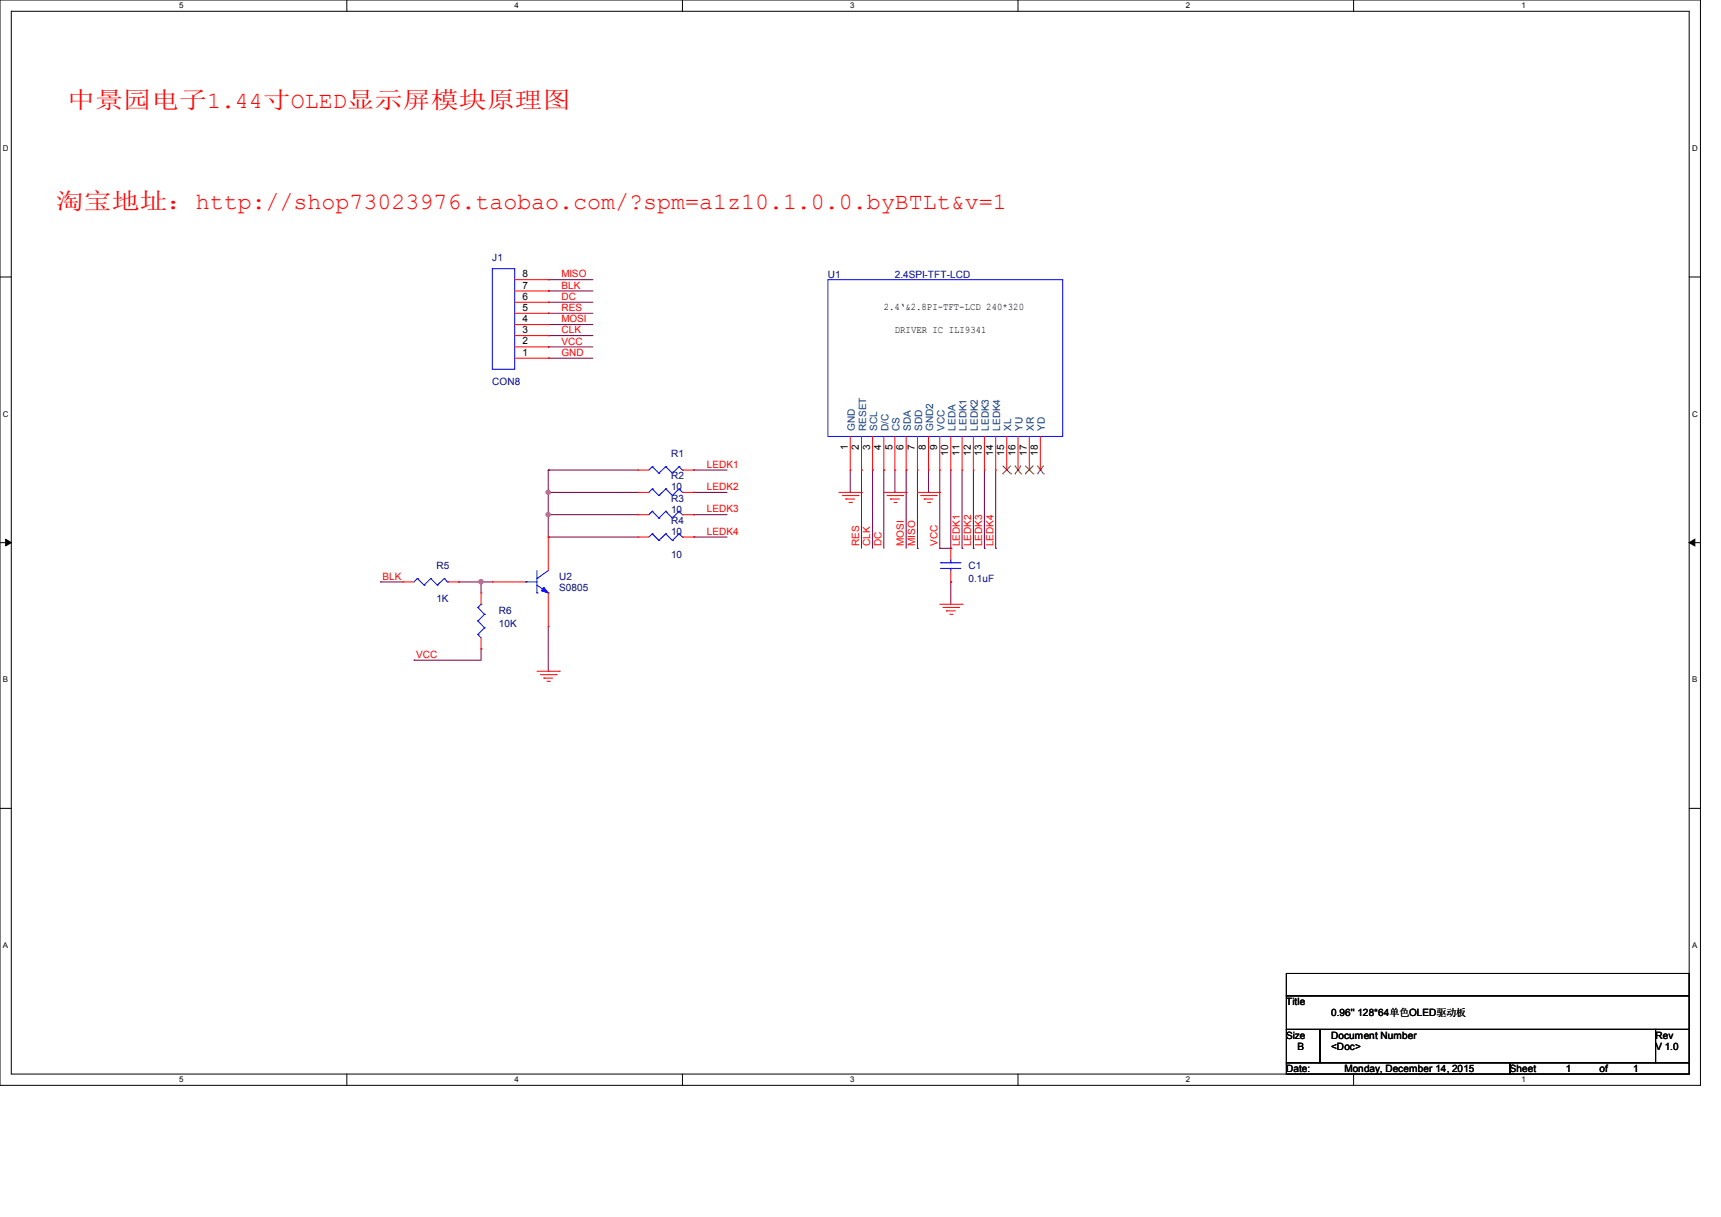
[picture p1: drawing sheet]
<svg xmlns="http://www.w3.org/2000/svg" width="297mm" height="210mm" viewBox="0 0 297 210" stroke-linecap="round" stroke-linejoin="round" font-family="sans-serif">
<path d="M0 0h293.5v187.3h-293.5zM1.9 1.9h289.6v183.4h-289.6z" fill="none" stroke="#000" stroke-width=".17"/>
<g fill="#fff">
<path d="M30.9 .2h.8v1.5h-.8z"/>
<path d="M30.9 185.5h.8v1.6h-.8z"/>
</g>
<path d="M59.9 0v1.9M59.9 185.3v2" fill="none" stroke="#000" stroke-width=".17"/>
<g fill="#fff">
<path d="M88.8 .2h.8v1.5h-.8z"/>
<path d="M88.8 185.5h.8v1.6h-.8z"/>
</g>
<path d="M117.8 0v1.9M117.8 185.3v2" fill="none" stroke="#000" stroke-width=".17"/>
<g fill="#fff">
<path d="M146.7 .2h.8v1.5h-.8z"/>
<path d="M146.7 185.5h.8v1.6h-.8z"/>
</g>
<path d="M175.7 0v1.9M175.7 185.3v2" fill="none" stroke="#000" stroke-width=".17"/>
<g fill="#fff">
<path d="M204.6 .2h.8v1.5h-.8z"/>
<path d="M204.6 185.5h.8v1.6h-.8z"/>
</g>
<path d="M233.6 0v1.9M233.6 185.3v2" fill="none" stroke="#000" stroke-width=".17"/>
<g fill="#fff">
<path d="M262.6 .2h.7v1.5h-.7z"/>
<path d="M262.6 185.5h.7v1.6h-.7z"/>
<path d="M.5 24.8h1v1.6h-1z"/>
<path d="M292 24.8h1v1.6h-1z"/>
<path d="M.5 70.7h1v1.5h-1z"/>
<path d="M292 70.7h1v1.5h-1z"/>
</g>
<path d="M0 47.8h1.9M291.5 47.8h2" fill="none" stroke="#000" stroke-width=".17"/>
<g fill="#fff">
<path d="M.5 116.5h.9v1.6h-.9z"/>
<path d="M292 116.5h.9v1.6h-.9z"/>
</g>
<path d="M0 93.6h1.9M291.5 93.6h2" fill="none" stroke="#000" stroke-width=".17"/>
<path d="M1 93l.9 .6-.9 .6zM291.5 93.6l1-.6v1.2z" fill="#000" stroke="#000" stroke-width=".17"/>
<g fill="#fff">
<path d="M.5 162.4h.9v1.5h-.9z"/>
<path d="M292 162.4h.9v1.5h-.9z"/>
</g>
<path d="M0 139.5h1.9M291.5 139.5h2M222 168h69.5v3.8h-69.5zM222 171.8h69.5v5.8h-69.5zM222 177.6h5.8v5.8h-5.8zM227.8 177.6h57.9v5.8h-57.9zM285.7 177.6h5.8v5.8h-5.8zM222 183.4h38.6v1.9h-38.6zM260.6 183.4h30.9v1.9h-30.9z" fill="none" stroke="#000" stroke-width=".17"/>
<g fill="none" stroke="#800040" stroke-width=".17">
<path d="M94.6 52.2h.1M94.6 50.2h.1M94.6 57.9h.1M94.6 56h.1M94.6 54.1h.1M94.6 59.9h.1M94.6 48.3h.1M94.6 52.2h7.7M94.6 50.2h7.7M94.6 57.9h7.7M94.6 56h7.7M94.6 54.1h7.7"/>
<path d="M94.6 59.9h7.7M94.6 48.3h7.7M94.6 61.8h.1M94.6 61.8h7.7M94.6 92.7h.1M94.6 88.8h.1M94.6 85h.1M94.6 81.1h.1M94.6 92.7h15.5M94.6 88.8h15.5M94.6 85h15.5M94.6 81.1h15.5"/>
<path d="M94.6 81.1v11.6M119.7 92.7h.1M119.7 88.8h.1M119.7 85h.1M119.7 81.1h.1M119.7 92.7h5.8M119.7 88.8h5.8M119.7 85h5.8M119.7 81.1h5.8M146.7 85h.1M146.7 81.1v3.9M148.7 81.1h.1"/>
<path d="M148.7 81.1v13.5M150.6 81.1h.1M150.6 81.1v13.5M152.5 81.1h.1M152.5 81.1v13.5M154.4 85h.1M154.4 81.1v3.9M156.4 81.1h.1M156.4 81.1v13.5M158.3 94.6h.1M158.3 81.1v13.5M160.2 85h.1"/>
<path d="M160.2 81.1v3.9M162.2 94.6h.1M162.2 81.1v13.5M162.2 94.6h1.9M164.1 94.6h.1M164.1 81.1v13.5M166 94.6h.1M166 81.1v13.5M168 94.6h.1M168 81.1v13.5M169.9 94.6h.1M169.9 81.1v13.5"/>
<path d="M171.8 94.6h.1M171.8 81.1v13.5M65.7 100.4h.1M65.7 100.4h3.8M71.5 113.9h.1M79.2 100.4h.1M79.2 100.4h5.8M83 100.4h.1M83 112h.1M83 100.4v1.9M83 112v1.9h-11.5M94.6 115.8h.1"/>
<path d="M94.6 108.1v7.7M164.1 100.4h.1M164.1 100.4v3.9"/>
</g>
<g fill="#f0f" stroke="#f0f" stroke-width=".17">
<circle cx="83" cy="100.4" r=".37"/>
<circle cx="94.6" cy="88.8" r=".36"/>
<circle cx="94.6" cy="84.9" r=".36"/>
</g>
<g fill="none" stroke="#f00" stroke-width=".17">
<path d="M88.8 59.9h5.8M88.8 57.9h5.8M88.8 56h5.8M88.8 54.1h5.8M88.8 52.2h5.8M88.8 50.2h5.8M88.8 48.3h5.8M94.6 59.9h.1M94.6 57.9h.1M94.6 56h.1M94.6 54.1h.1M94.6 52.2h.1"/>
<path d="M94.6 50.2h.1M94.6 48.3h.1M88.8 61.8h5.8M94.6 61.8h.1M146.7 75.3v5.8M148.7 75.3v5.8M150.6 75.3v5.8M152.5 75.3v5.8M154.4 75.3v5.8M156.4 75.3v5.8M158.3 75.3v5.8M160.2 75.3v5.8"/>
<path d="M162.2 75.3v5.8M164.1 75.3v5.8M166 75.3v5.8M168 75.3v5.8M169.9 75.3v5.8M171.8 75.3v5.8M173.7 75.3v5.8M175.7 75.3v5.8M177.6 75.3v5.8M179.5 75.3v5.8M94.6 92.7h.1M94.6 92.7v5.8"/>
<path d="M110.1 81.1h.1M110.1 88.8h.1M110.1 92.7h.1M110.1 85h.1M110.1 85h1.9M110.1 81.1h1.9M110.1 88.8h1.9M110.1 92.7h1.9M117.8 85h1.9M117.8 81.1h1.9M117.8 88.8h1.9M117.8 92.7h1.9"/>
<path d="M119.7 81.1h.1M119.7 88.8h.1M119.7 92.7h.1M119.7 85h.1M144.8 85h3.9M145.4 85.5h2.7M146 86.1h.1M146 86.1h1.5M146.5 86.7h.4M146.7 81.1h.1M146.9 86.7h.1M148.1 85.5h.1"/>
<path d="M148.7 85h.1M148.7 81.1h.1M150.6 81.1h.1M152.5 81.1h.1M152.5 85h3.9M153.1 85.5h2.7M153.7 86.1h.1M153.7 86.1h1.5M154.3 86.7h.3M154.4 81.1h.1M154.6 86.7h.1M155.8 85.5h.1"/>
<path d="M156.4 85h.1M156.4 81.1h.1M158.3 81.1h.1M158.3 85h3.9M158.9 85.5h2.7M159.5 86.1h.1M159.5 86.1h1.5M160.1 86.7h.3M160.2 81.1h.1M160.4 86.7h.1M161.6 85.5h.1M162.2 85h.1"/>
<path d="M162.2 81.1h.1M164.1 94.6h.1M164.1 81.1h.1M164.1 94.6v1.9M164.1 98.5v1.9M166 81.1h.1M168 81.1h.1M169.9 81.1h.1M171.8 81.1h.1M173.7 81.1h.1M175.7 81.1h.1M177.6 81.1h.1"/>
<path d="M179.5 81.1h.1M69.5 100.4h.1M69.5 100.4h2M77.2 100.4h2M79.2 100.4h.1M83 112h.1M83 102.3h.1M83 102.3v2M83 110.1v1.9M85 100.4h.1M85 100.4h5.8M92.7 115.8h3.8"/>
<path d="M93.3 116.4h2.7M93.9 117h.1M93.9 117h1.5M94.4 117.6h.4M94.6 108.1h.1M94.6 102.3v5.8M94.8 117.6h.1M96 116.4h.1M96.5 115.8h.1M162.2 104.3h3.8M162.7 104.8h2.7M163.3 105.4h.1"/>
<path d="M163.3 105.4h1.6M163.9 106h.4M164.1 100.4h.1M164.3 106h.1M165.4 104.8h.1M166 104.3h.1"/>
</g>
<g fill="none" stroke="#00f" stroke-width=".17">
<path d="M85 46.4h3.8v17.3h-3.8zM142.9 48.3h40.5v27h-40.5zM72 99.8h.1M72 99.8l-.5 .6M72 99.8l1.2 1.2M74.3 99.8h.1M74.3 99.8l-1.1 1.2M74.3 99.8l1.2 1.2M76.7 99.8h.1M76.7 99.8l-1.2 1.2M76.7 99.8l.5 .6M92.7 99.8h.1"/>
<path d="M92.7 98.5v3.8M94.6 98.5l-1.9 1.3M112.6 80.5h.1M112.6 88.2h.1M112.6 92.1h.1M112.6 84.4h.1M112.6 80.5l-.6 .6M112.6 80.5l1.1 1.2M112.6 88.2l-.6 .6M112.6 88.2l1.1 1.2M112.6 92.1l-.6 .6M112.6 92.1l1.1 1.2"/>
<path d="M112.6 84.4l-.6 .6M112.6 84.4l1.1 1.1M113.7 81.7h.1M113.7 89.4h.1M113.7 93.3h.1M113.7 85.5h.1M114.9 80.5h.1M114.9 88.2h.1M114.9 92.1h.1M114.9 84.4h.1M114.9 80.5l-1.2 1.2M114.9 80.5l1.1 1.2"/>
<path d="M114.9 88.2l-1.2 1.2M114.9 88.2l1.1 1.2M114.9 92.1l-1.2 1.2M114.9 92.1l1.1 1.2M114.9 84.4l-1.2 1.1M114.9 84.4l1.1 1.1M116 81.7h.1M116 89.4h.1M116 93.3h.1M116 85.5h.1M117.2 80.5h.1M117.2 88.2h.1"/>
<path d="M117.2 92.1h.1M117.2 84.4h.1M117.2 80.5l-1.2 1.2M117.2 80.5l.6 .6M117.2 88.2l-1.2 1.2M117.2 88.2l.6 .6M117.2 92.1l-1.2 1.2M117.2 92.1l.6 .6M117.2 84.4l-1.2 1.1M117.2 84.4l.6 .6M117.8 81.1h.1M117.8 88.8h.1"/>
<path d="M117.8 92.7h.1M117.8 85h.1M162.3 97.1h.1M162.3 98.1h.1M162.3 97.1h3.5M162.3 98.1h3.5M164.1 98.1h.1M164.1 97.1h.1M164.1 96.5v.6M164.1 98.1v.4M73.2 101h.1M75.5 101h.1"/>
<path d="M77.2 100.4h.1M82.5 109.5h.1M82.5 107.1h.1M82.5 104.8h.1M82.5 109.5l.5 .6M82.5 107.1l1.1 1.2M82.5 104.8l1.1 1.2M83 104.3h.1M83 104.3l-.5 .5M83.6 108.3h.1M83.6 106h.1M83.6 108.3l-1.1 1.2"/>
<path d="M83.6 106l-1.1 1.1M90.8 100.4h.1M90.8 100.4h1.9M92.7 102.3h.1M92.7 101l1.9 1.3M94.6 102.3h.1"/>
</g>
<path d="M93.9 101.3l.7 1-1.2-.4z" fill="#00f" stroke="#00f" stroke-width=".17"/>
<g fill="none" stroke="#804000" stroke-width=".17">
<path d="M173 81.8h.1M173 80.4l1.4 1.4M174.4 81.8h.1M174.4 80.4l-1.4 1.4M175.2 81.8h.1M175.2 80.4l1 1.4M176.2 81.8h.1M176.2 80.4l-1 1.4M176.9 81.8h.1M176.9 80.4l1.4 1.4M178.3 81.8h.1M178.3 80.4l-1.4 1.4"/>
<path d="M179 81.8h.1M179 80.4l1.1 1.4M180.1 81.8h.1M180.1 80.4l-1.1 1.4"/>
</g>
<g font-size="4" fill="#f00">
<text x="11.6" y="18.7">中景园电子1.44寸OLED显示屏模块原理图</text>
<text x="9.7" y="36.1">淘宝地址：http://shop73023976.taobao.com/?spm=a1z10.1.0.0.byBTLt&amp;v=1</text>
</g>
<g font-size="1.7" fill="#000080">
<text x="85" y="45">J1</text>
<text x="142.9" y="48">U1</text>
<text x="154.4" y="48">2.4SPI-TFT-LCD</text>
<text x="85" y="66.5">CON8</text>
<text x="115.8" y="78.8">R1</text>
<text x="115.8" y="82.7">R2</text>
<text x="115.8" y="84.6">10</text>
<text x="115.8" y="86.6">R3</text>
<text x="115.8" y="88.5">10</text>
<text x="115.8" y="92.4">10</text>
<text x="115.8" y="90.4">R4</text>
<text x="75.3" y="98.1">R5</text>
<text x="96.5" y="100.1">U2</text>
<text x="115.8" y="96.2">10</text>
<text x="167.2" y="98.1">C1</text>
<text x="167.2" y="100.5">0.1uF</text>
<text x="75.3" y="103.9">1K</text>
<text x="86.1" y="105.9">R6</text>
<text x="96.5" y="102">S0805</text>
<text x="86.1" y="108.2">10K</text>
</g>
<g font-size="1.7">
<text x="90.2" y="47.8">8</text>
<text x="90.2" y="53.6">5</text>
<text x="90.2" y="51.7">6</text>
<text x="90.2" y="49.8">7</text>
<text x="152.5" y="53.6">2.4‘&amp;2.8PI-TFT-LCD 240*320</text>
<text x="90.2" y="59.4">2</text>
<text x="90.2" y="57.5">3</text>
<text x="90.2" y="55.6">4</text>
<text x="154.4" y="57.4">DRIVER IC ILI9341</text>
<text x="90.2" y="61.4">1</text>
<text x="146.3" y="77.6" transform="rotate(-90 146.3 77.6)">1</text>
<text x="148.2" y="77.6" transform="rotate(-90 148.2 77.6)">2</text>
<text x="150.1" y="77.6" transform="rotate(-90 150.1 77.6)">3</text>
<text x="152.1" y="77.6" transform="rotate(-90 152.1 77.6)">4</text>
<text x="154" y="77.6" transform="rotate(-90 154 77.6)">5</text>
<text x="155.9" y="77.6" transform="rotate(-90 155.9 77.6)">6</text>
<text x="157.9" y="77.6" transform="rotate(-90 157.9 77.6)">7</text>
<text x="159.8" y="77.6" transform="rotate(-90 159.8 77.6)">8</text>
<text x="161.7" y="77.6" transform="rotate(-90 161.7 77.6)">9</text>
<text x="163.6" y="78.6" transform="rotate(-90 163.6 78.6)">10</text>
<text x="165.6" y="78.6" transform="rotate(-90 165.6 78.6)">11</text>
<text x="167.5" y="78.6" transform="rotate(-90 167.5 78.6)">12</text>
<text x="169.4" y="78.6" transform="rotate(-90 169.4 78.6)">13</text>
<text x="171.4" y="78.6" transform="rotate(-90 171.4 78.6)">14</text>
<text x="173.3" y="78.6" transform="rotate(-90 173.3 78.6)">15</text>
<text x="175.2" y="78.6" transform="rotate(-90 175.2 78.6)">16</text>
<text x="177.2" y="78.6" transform="rotate(-90 177.2 78.6)">17</text>
<text x="179.1" y="78.6" transform="rotate(-90 179.1 78.6)">18</text>
<text x="222" y="173.4">Title</text>
<text x="222" y="179.2">Size</text>
<text x="229.7" y="179.2">Document Number</text>
<text x="229.7" y="175.3">0.96'' 128*64单色OLED驱动板</text>
<text x="285.7" y="179.2">Rev</text>
<text x="222" y="185">Date:</text>
<text x="223.9" y="181.1">B</text>
<text x="229.7" y="181.1">&lt;Doc&gt;</text>
<text x="232.1" y="185">Monday, December 14, 2015</text>
<text x="260.6" y="185">Sheet</text>
<text x="270.2" y="185">1</text>
<text x="276" y="185">of</text>
<text x="281.8" y="185">1</text>
<text x="285.7" y="181.1">V 1.0</text>
</g>
<g font-size="1.7" fill="#f00">
<text x="96.9" y="47.9">MISO</text>
<text x="96.9" y="51.8">DC</text>
<text x="96.9" y="49.8">BLK</text>
<text x="96.9" y="53.7">RES</text>
<text x="96.9" y="57.5">CLK</text>
<text x="96.9" y="55.6">MOSI</text>
<text x="96.9" y="59.5">VCC</text>
<text x="96.9" y="61.4">GND</text>
<text x="122" y="80.7">LEDK1</text>
<text x="122" y="88.4">LEDK3</text>
<text x="122" y="84.6">LEDK2</text>
<text x="122" y="92.3">LEDK4</text>
<text x="148.3" y="94.2" transform="rotate(-90 148.3 94.2)">RES</text>
<text x="150.2" y="94.2" transform="rotate(-90 150.2 94.2)">CLK</text>
<text x="152.1" y="94.2" transform="rotate(-90 152.1 94.2)">DC</text>
<text x="156" y="94.2" transform="rotate(-90 156 94.2)">MOSI</text>
<text x="157.9" y="94.2" transform="rotate(-90 157.9 94.2)">MISO</text>
<text x="161.8" y="94.2" transform="rotate(-90 161.8 94.2)">VCC</text>
<text x="165.6" y="94.2" transform="rotate(-90 165.6 94.2)">LEDK1</text>
<text x="167.6" y="94.2" transform="rotate(-90 167.6 94.2)">LEDK2</text>
<text x="169.5" y="94.2" transform="rotate(-90 169.5 94.2)">LEDK3</text>
<text x="171.4" y="94.2" transform="rotate(-90 171.4 94.2)">LEDK4</text>
<text x="66" y="100">BLK</text>
<text x="71.8" y="113.5">VCC</text>
</g>
<g font-size="1.7" fill="#004080">
<text x="147.5" y="74.3" transform="rotate(-90 147.5 74.3)">GND</text>
<text x="149.5" y="74.3" transform="rotate(-90 149.5 74.3)">RESET</text>
<text x="151.4" y="74.3" transform="rotate(-90 151.4 74.3)">SCL</text>
<text x="153.3" y="74.3" transform="rotate(-90 153.3 74.3)">D/C</text>
<text x="155.2" y="74.3" transform="rotate(-90 155.2 74.3)">CS</text>
<text x="157.2" y="74.3" transform="rotate(-90 157.2 74.3)">SDA</text>
<text x="159.1" y="74.3" transform="rotate(-90 159.1 74.3)">SDD</text>
<text x="161" y="74.3" transform="rotate(-90 161 74.3)">GND2</text>
<text x="163" y="74.3" transform="rotate(-90 163 74.3)">VCC</text>
<text x="164.9" y="74.3" transform="rotate(-90 164.9 74.3)">LEDA</text>
<text x="166.8" y="74.3" transform="rotate(-90 166.8 74.3)">LEDK1</text>
<text x="168.8" y="74.3" transform="rotate(-90 168.8 74.3)">LEDK2</text>
<text x="170.7" y="74.3" transform="rotate(-90 170.7 74.3)">LEDK3</text>
<text x="172.6" y="74.3" transform="rotate(-90 172.6 74.3)">LEDK4</text>
<text x="174.5" y="74.3" transform="rotate(-90 174.5 74.3)">XL</text>
<text x="176.5" y="74.3" transform="rotate(-90 176.5 74.3)">YU</text>
<text x="178.4" y="74.3" transform="rotate(-90 178.4 74.3)">XR</text>
<text x="180.3" y="74.3" transform="rotate(-90 180.3 74.3)">YD</text>
</g>
<g font-size="1.4">
<text x="30.9" y="1.4">5</text>
<text x="88.8" y="1.4">4</text>
<text x="146.7" y="1.4">3</text>
<text x="204.6" y="1.4">2</text>
<text x="262.6" y="1.4">1</text>
<text x=".5" y="26.1">D</text>
<text x="292" y="26.1">D</text>
<text x=".5" y="71.9">C</text>
<text x="292" y="71.9">C</text>
<text x=".5" y="117.8">B</text>
<text x="292" y="117.8">B</text>
<text x=".5" y="163.6">A</text>
<text x="292" y="163.6">A</text>
<text x="30.9" y="186.8">5</text>
<text x="88.8" y="186.8">4</text>
<text x="146.7" y="186.8">3</text>
<text x="204.6" y="186.8">2</text>
<text x="262.6" y="186.8">1</text>
</g>
</svg>
